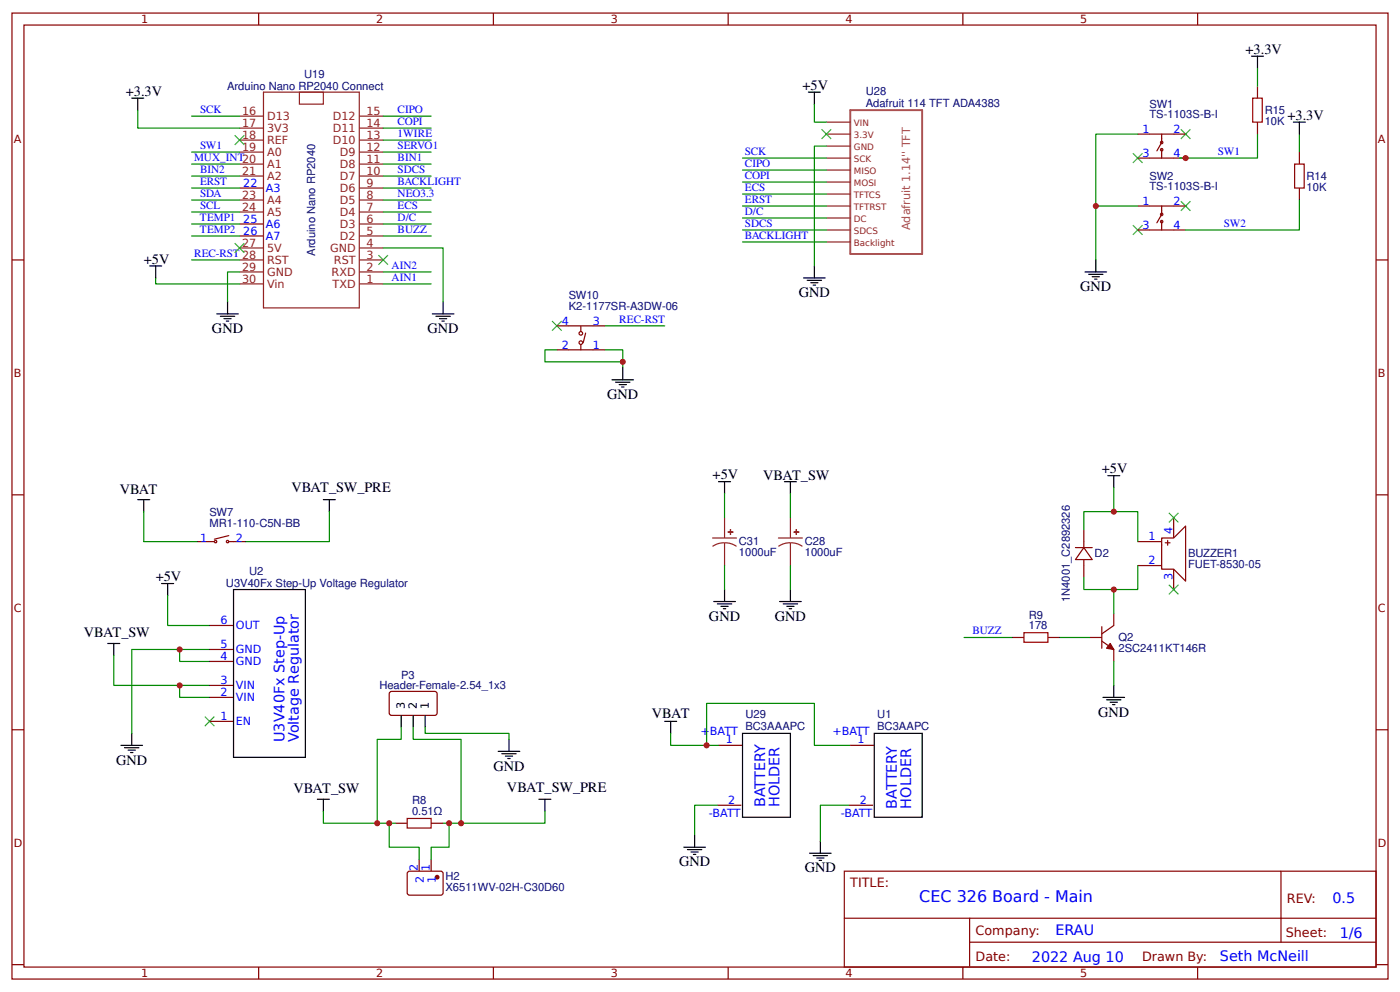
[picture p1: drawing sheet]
<svg xmlns="http://www.w3.org/2000/svg" width="309mm" height="219mm" viewBox="0 0 309 219" stroke-linecap="round" stroke-linejoin="round" font-family="sans-serif">
<g fill="none" stroke="#800" stroke-width=".26">
<path d="M2.6 2.9h304.1v213.2h-304.1zM5.3 5.5h298.7v208h-298.7zM57.1 2.9v2.6M109 2.9v2.6M160.9 2.9v2.6M212.7 2.9v2.6M264.6 2.9v2.6M277.8 19v2.7M251.4 29.6h10.5M251.4 34.9h10.5M256.6 29.6v1.9l-1 1.8M256.6 33v1.9"/>
<path d="M277.8 27v2.6M287.1 33.6v2.6M2.6 57.4h2.7M52.9 41.5h5.3M52.9 49.5h5.3M52.9 52.1h5.3M251.4 45.5h10.5M251.4 50.8h10.5M256.6 45.5v1.8l-1 1.9M256.6 48.9v1.9M287.1 41.5v2.7M304 57.4h2.7"/>
<path d="M123 71.9h10.6M123 77.2h10.6M128.3 72v1.1M128.3 76.2v1M129.4 73.5l-.5 2.1M2.6 109.2h2.7M43.7 119.6h3.7M50.5 118.2l-3.1 .8M50.5 119.6h3.7M239.4 116.9v4M251.4 119.6h5.2M256.6 118.8h2.7l2.6-2.7v12.2l-2.6-2.6h-2.7z"/>
<path d="M257.4 119.8h1.1M258 119.3v1.1M259.3 114.3v4.5M304 109.2h2.7M237.6 120.9h3.7M239.4 120.9l1.9 2.6h-3.7zM239.4 123.5v4M243.4 138.4v4.7M246.1 135.4v2.7l-2.7 1.8M251.4 124.9h5.2M259.3 125.7v4.4M86.3 152.7h10l.3 .5-.1 4.5-.5 .2h-9.7l-.3-.5v-4.2z"/>
<path d="M223.6 140.7h2.6M231.5 140.7h2.7M240.8 140.7h2.6M243.4 141.5l2.7 1.9v2.6M2.6 161.1h2.7M158.5 177.8h5.3M158.7 164.5h5.3M187.6 177.8h5.3M187.9 164.5h5.2M304 161.1h2.7M87.3 181.7h2.7M90 192.6l.5-.3 7.1 .1 .3 .5-.1 4.5-.4 .2-7.2-.1-.2-.4z"/>
<path d="M92.6 189.7v2.6M95.2 181.7h2.7M95.2 189.7v2.6M186.5 192.3h117.5v21.2h-117.5zM283 192.3v15.7M2.6 213h2.7M57.1 213.5v2.6M109 213.5v2.6M160.9 213.5v2.6M186.6 202.7h117.3M212.7 213.5v2.6M214.2 208h89.7"/>
<path d="M214.2 202.7v10.6M264.6 213.5v2.6M304 213h2.7"/>
<circle cx="256.6" cy="31.5" r=".26"/>
<circle cx="256.6" cy="33" r=".26"/>
<circle cx="256.6" cy="48.9" r=".26"/>
<circle cx="256.6" cy="47.3" r=".26"/>
<circle cx="128.3" cy="75.6" r=".4"/>
<circle cx="128.3" cy="73.6" r=".4"/>
<circle cx="47.6" cy="119.6" r=".26"/>
<circle cx="50.3" cy="119.6" r=".26"/>
</g>
<g fill="none" stroke="#8d2323" stroke-width=".26">
<path d="M52.9 28.3h5.3M52.9 30.9h5.3M52.9 33.6h5.3M52.9 36.2h5.3M52.9 38.9h5.3M52.9 25.6h5.3M58.2 20.3h21.2v47.7h-21.2zM66.1 20.3h5.3v2.7h-5.3zM79.4 28.3h5.3M79.4 30.9h5.3M79.4 33.6h5.3M79.4 36.2h5.3"/>
<path d="M79.4 38.9h5.3M79.4 25.6h5.3M182.6 27h5.3M182.6 29.6h5.3M182.6 32.3h5.3M182.6 34.9h5.3M182.6 37.5h5.3M52.9 44.2h5.3M52.9 46.8h5.3M52.9 54.7h5.3M52.9 57.4h5.3M79.4 41.5h5.3"/>
<path d="M79.4 44.2h5.3M79.4 46.8h5.3M79.4 49.5h5.3M79.4 52.1h5.3M79.4 54.7h5.3M79.4 57.4h5.3M182.6 40.2h5.3M182.6 42.8h5.3M182.6 45.5h5.3M182.6 48.1h5.3M182.6 50.8h5.3M182.6 53.4h5.3"/>
<path d="M52.9 60h5.3M52.9 62.7h5.3M79.4 60h5.3M79.4 62.7h5.3M157.4 118.8h5.3M160.1 119.8l1.4 .2 1.2 .6M160.1 119.8l-1.4 .2-1.3 .6M160.1 114.3v4.5M160.1 119.8v5.1M172 118.8h5.3M174.6 119.8l1.4 .2 1.3 .6M174.6 119.8l-1.4 .2-1.2 .6"/>
<path d="M174.6 114.3v4.5M174.6 119.8v5.1"/>
</g>
<g fill="none" stroke="#080" stroke-width=".26">
<path d="M277.8 15.1v3.9M30.4 24.3v4h22.5M42.3 38.9h10.6M42.3 36.2h10.6M42.3 33.6h10.6M42.3 25.6h10.6M84.7 38.9h10.5M84.7 36.2h10.5M84.7 33.6h10.5M84.7 30.9h10.5M84.7 28.3h10.5M84.7 25.6h10.5"/>
<path d="M164 34.9h18.6M164 37.5h18.6M179.9 23v4h2.7M182.6 32.3h-2.7v26.4M251.4 29.6h-9.3v27.8M277.8 29.6v5.3h-17.2M287.1 29.6v4M42.3 52.1h10.6M42.3 49.5h10.6M42.3 46.8h10.6M42.3 44.2h10.6M42.3 41.5h10.6"/>
<path d="M42.3 57.4h10.6M84.7 54.7h13.2v11.9M84.7 52.1h10.5M84.7 49.5h10.5M84.7 46.8h10.5M84.7 44.2h10.5M84.7 41.5h10.5M164 40.2h18.6M164 42.8h18.6M164 45.5h18.6M164 48.1h18.6M164 50.8h18.6"/>
<path d="M164 53.4h18.6M242.1 45.5h9.3M287.1 44.2v6.6h-25.2M34.4 61.4v1.3h18.5M52.9 60h-2.6v6.6M84.7 60h10.5M84.7 62.7h10.5M123 77.2h-2.6v2.7h17.2M133.6 77.2h4v4M133.6 71.9h13.2M31.7 113v6.6h12M72.8 113v6.6h-18.6"/>
<path d="M160.1 109v5.3M174.6 109v5.3M239.4 116.9v-3.9h12v6.6M246.1 107.7v5.3M37 131.5v6.6h9.3M160.1 124.9v5.2M174.6 124.9v5.2M246.1 130.1v5.3M251.4 124.9v5.2h-12v-2.6M25.1 144.7v6.6h21.2M39.7 143.4v2.6h6.6M39.7 151.3v2.7h6.6"/>
<path d="M46.3 143.4h-17.2v18.5M213 140.7h10.6M234.2 140.7h6.6M246.1 146v5.3M71.4 179.1v2.6h11.9M88.6 160.6v2.6h-5.3v18.5h4M91.3 160.6v2.6h10.6v18.5h18.5v-2.6M93.9 160.6v1.3h18.5v1.3M148.2 161.9v2.6h7.9M158.5 177.8h-5v6.6M158.7 164.5h-2.6v-9.2h23.8v9.2h8M187.6 177.8h-6.4v7.9"/>
<path d="M86 181.7v5.3h6.6v2.7M97.9 181.7h4M99.2 181.7v5.3h-4v2.7"/>
</g>
<g fill="none" stroke="#000" stroke-width=".26">
<path d="M276.5 12.4h2.6M277.8 12.4v2.7M29.1 21.7h2.6M30.4 21.7v2.6M178.6 20.3h2.6M179.9 20.3v2.7M285.8 27h2.6M287.1 27v2.6M33.1 58.7h2.6M34.4 58.7v2.7M179.9 58.7v2.7M242.1 57.4v2.6"/>
<path d="M47.9 69.3h4.8M48.7 69.8h3.2M49.5 70.4h1.6M50 70.9h.5M50.3 66.6v2.7M95.5 69.3h4.8M96.3 69.8h3.2M97.1 70.4h1.6M97.6 70.9h.6M97.9 66.6v2.7M177.5 61.4h4.8M178.3 61.9h3.2"/>
<path d="M179.1 62.4h1.6M179.7 62.9h.5M239.7 60h4.8M240.5 60.6h3.2M241.3 61.1h1.6M241.8 61.6h.6M135.2 83.8h4.8M136 84.4h3.2M136.8 84.9h1.6M137.3 85.4h.5M137.6 81.2v2.6M30.4 110.3h2.7"/>
<path d="M31.7 110.3v2.7M71.4 110.3h2.7M72.8 110.3v2.7M158.7 106.3h2.7M160.1 106.3v2.7M173.3 106.3h2.6M174.6 106.3v2.7M244.7 105h2.7M246.1 105v2.7M35.7 128.8h2.7M37 128.8v2.7M157.7 132.8h4.8"/>
<path d="M158.5 133.3h3.2M159.3 133.9h1.6M159.8 134.4h.5M160.1 130.1v2.7M172.2 132.8h4.8M173 133.3h3.2M173.8 133.9h1.6M174.4 134.4h.5M174.6 130.1v2.7M23.8 142.1h2.7M25.1 142.1v2.6M88.6 157.9v2.7"/>
<path d="M91.3 157.9v2.7M93.9 157.9v2.7M146.8 159.3h2.7M148.2 159.3v2.6M243.7 154h4.7M244.5 154.5h3.1M245.3 155h1.6M245.8 155.5h.5M246.1 151.3v2.7M26.7 164.5h4.8M27.5 165.1h3.2M28.3 165.6h1.6"/>
<path d="M28.8 166.1h.6M29.1 161.9v2.6M70.1 176.5h2.7M71.4 176.5v2.6M110.1 165.9h4.7M110.9 166.4h3.1M111.7 166.9h1.5M112.2 167.5h.5M112.4 163.2v2.7M119.1 176.5h2.6M120.4 176.5v2.6M164 161.9h10.6v18.5h-10.6z"/>
<path d="M193.1 161.9h10.6v18.5h-10.6zM151.1 187h4.7M151.9 187.6h3.1M152.7 188.1h1.6M153.2 188.6h.5M153.5 184.4v2.6M178.9 188.4h4.7M179.7 188.9h3.1M180.4 189.4h1.6M181 189.9h.5M181.2 185.7v2.7"/>
</g>
<g fill="#000" stroke="#3c3" stroke-width=".26">
<path d="M51.9 29.9l2.1 2.1zM54 29.9l-2.1 2.1z"/>
<path d="M181.5 28.5l2.1 2.2zM183.6 28.5l-2.1 2.2z"/>
<path d="M250.3 33.8l2.1 2.2zM252.4 33.8l-2.1 2.2z"/>
<path d="M260.9 28.5l2.1 2.2zM263 28.5l-2.1 2.2z"/>
<path d="M51.9 53.7l2.1 2.1zM54 53.7l-2.1 2.1z"/>
<path d="M83.6 56.3l2.1 2.1zM85.7 56.3l-2.1 2.1z"/>
<path d="M250.3 49.7l2.1 2.1zM252.4 49.7l-2.1 2.1z"/>
<path d="M260.9 44.4l2.1 2.1zM260.9 46.5l2.1-2.1z"/>
<path d="M122 70.9l2.1 2.1zM124.1 70.9l-2.1 2.1z"/>
<path d="M258.2 113.2l2.1 2.1zM260.3 113.2l-2.1 2.1z"/>
<path d="M258.2 129.1l2.1 2.1zM260.3 129.1l-2.1 2.1z"/>
<path d="M45.2 158.2l2.2 2.1zM47.4 158.2l-2.2 2.1z"/>
</g>
<path d="M187.9 24.3h15.8v31.8h-15.8z" fill="none" stroke="#a54b4b" stroke-width=".42"/>
<g fill="#800" stroke="#800" stroke-width=".26">
<path d="M245.3 142.1l.8 1.3-1.6-.3z"/>
<circle cx="96.6" cy="193.6" r=".4"/>
</g>
<path d="M276.8 21.7h2.1v5.3h-2.1zM286 36.2h2.1v5.3h-2.1zM226.2 139.7h5.3v2.1h-5.3zM90 180.7h5.2v2.1h-5.2z" fill="none" stroke="#a00000" stroke-width=".26"/>
<g fill="#8d2323" stroke="#8d2323" stroke-width=".26">
<path d="M175.9 116.9v1.1z"/>
<path d="M175.4 117.4l1.1 .1z"/>
<path d="M161.4 116.9v1.1z"/>
<path d="M160.9 117.4l1 .1z"/>
</g>
<g fill="#c00">
<circle cx="246.1" cy="113" r=".66"/>
<circle cx="246.1" cy="130.1" r=".66"/>
<circle cx="242.1" cy="45.5" r=".66"/>
<circle cx="261.9" cy="34.9" r=".66"/>
<circle cx="137.6" cy="79.9" r=".66"/>
<circle cx="39.7" cy="143.4" r=".66"/>
<circle cx="39.7" cy="151.3" r=".66"/>
<circle cx="156.1" cy="164.5" r=".66"/>
<circle cx="83.3" cy="181.7" r=".66"/>
<circle cx="101.9" cy="181.7" r=".66"/>
<circle cx="86" cy="181.7" r=".66"/>
<circle cx="99.2" cy="181.7" r=".66"/>
</g>
<path d="M46.3 138.1h5.3M46.3 159.3h5.3M46.3 154h5.3M46.3 151.3h5.3M46.3 146h5.3M46.3 143.4h5.3" fill="none" stroke="#800" stroke-width=".26"/>
<path d="M51.6 130.1h15.9v37.1h-15.9z" fill="none" stroke="#000" stroke-width=".26"/>
<text font-size="3.5" fill="#00f" x="203.1" y="199.1">CEC 326 Board - Main</text>
<g font-size="3.2">
<text x="275.2" y="11.9">+3.3V</text>
<text x="27.8" y="21.1">+3.3V</text>
<text x="177.3" y="19.8">+5V</text>
<text x="284.4" y="26.4">+3.3V</text>
<text x="31.7" y="58.2">+5V</text>
<text x="176.5" y="65.6">GND</text>
<text x="238.7" y="64.3">GND</text>
<text x="46.8" y="73.5">GND</text>
<text x="94.5" y="73.5">GND</text>
<text x="134.1" y="88.1">GND</text>
<text x="157.4" y="105.8">+5V</text>
<text x="168.6" y="106.1">VBAT_SW</text>
<text x="243.4" y="104.5">+5V</text>
<text x="26.5" y="109">VBAT</text>
<text x="64.4" y="108.7">VBAT_SW_PRE</text>
<text x="34.4" y="128.3">+5V</text>
<text x="156.6" y="137">GND</text>
<text x="171.2" y="137">GND</text>
<text x="18.5" y="140.7">VBAT_SW</text>
<text x="144" y="158.5">VBAT</text>
<text x="242.6" y="158.2">GND</text>
<text x="25.7" y="168.8">GND</text>
<text x="109" y="170.1">GND</text>
<text x="64.8" y="175.1">VBAT_SW</text>
<text x="112" y="174.9">VBAT_SW_PRE</text>
<text x="150" y="191.3">GND</text>
<text x="177.8" y="192.6">GND</text>
</g>
<g font-size="3.2" fill="#00f">
<text x="62.8" y="163.8" transform="rotate(-90 62.8 163.8)">U3V40Fx Step-Up</text>
<text x="66" y="163.8" transform="rotate(-90 66 163.8)">Voltage Regulator</text>
<text x="169.1" y="178.2" transform="rotate(-90 169.1 178.2)">BATTERY</text>
<text x="172.2" y="178.2" transform="rotate(-90 172.2 178.2)">HOLDER</text>
<text x="198.1" y="178.5" transform="rotate(-90 198.1 178.5)">BATTERY</text>
<text x="201.3" y="178.5" transform="rotate(-90 201.3 178.5)">HOLDER</text>
<text x="294.4" y="199.3">0.5</text>
<text x="233.2" y="206.4">ERAU</text>
<text x="296" y="207">1/6</text>
<text x="228" y="212.3">2022 Aug 10</text>
<text x="269.5" y="212.2">Seth McNeill</text>
</g>
<g font-size="2.8" fill="#800">
<text x="187.9" y="195.8">TITLE:</text>
<text x="284.3" y="199.3">REV:</text>
<text x="215.5" y="206.4">Company:</text>
<text x="284.1" y="206.9">Sheet:</text>
<text x="215.5" y="212.2">Date:</text>
<text x="252.3" y="212.2">Drawn By:</text>
</g>
<g font-size="2.5" fill="#800">
<text x="31.2" y="5.1">1</text>
<text x="83.1" y="5.1">2</text>
<text x="134.9" y="5.1">3</text>
<text x="186.8" y="5.1">4</text>
<text x="238.7" y="5.1">5</text>
<text x="3" y="31.5">A</text>
<text x="304.4" y="31.5">A</text>
<text x="3" y="83.3">B</text>
<text x="304.4" y="83.3">B</text>
<text x="3" y="135.2">C</text>
<text x="304.4" y="135.2">C</text>
<text x="3" y="187">D</text>
<text x="304.4" y="187">D</text>
<text x="31.2" y="215.7">1</text>
<text x="83.1" y="215.7">2</text>
<text x="134.9" y="215.7">3</text>
<text x="186.8" y="215.7">4</text>
<text x="238.7" y="215.7">5</text>
</g>
<g font-size="2.5" fill="#000080">
<text x="67.2" y="17.2">U19</text>
<text x="50.2" y="19.9">Arduino Nano RP2040 Connect</text>
<text x="191.3" y="23.5">Adafruit 114 TFT ADA4383</text>
<text x="191.3" y="21">U28</text>
<text x="254" y="23.8">SW1</text>
<text x="254" y="26.1">TS-1103S-B-I</text>
<text x="279.4" y="27.5">10K</text>
<text x="279.4" y="25.2">R15</text>
<text x="254" y="42">TS-1103S-B-I</text>
<text x="254" y="39.7">SW2</text>
<text x="288.7" y="39.7">R14</text>
<text x="288.7" y="42.1">10K</text>
<text x="69.6" y="56.5" transform="rotate(-90 69.6 56.5)">Arduino Nano RP2040</text>
<text x="125.6" y="66">SW10</text>
<text x="125.6" y="68.4">K2-1177SR-A3DW-06</text>
<text x="46.3" y="113.9">SW7</text>
<text x="46.3" y="116.3">MR1-110-C5N-BB</text>
<text x="163.2" y="122.8">1000uF</text>
<text x="163.2" y="120.4">C31</text>
<text x="177.8" y="122.8">1000uF</text>
<text x="177.8" y="120.4">C28</text>
<text x="241.8" y="123">D2</text>
<text x="262.5" y="125.4">FUET-8530-05</text>
<text x="262.5" y="123">BUZZER1</text>
<text x="49.9" y="129.7">U3V40Fx Step-Up Voltage Regulator</text>
<text x="55" y="127">U2</text>
<text x="227.3" y="136.6">R9</text>
<text x="236.3" y="132.9" transform="rotate(-90 236.3 132.9)">1N4001_C2892326</text>
<text x="227.3" y="138.9">178</text>
<text x="247.1" y="143.9">2SC2411KT146R</text>
<text x="247.1" y="141.5">Q2</text>
<text x="88.6" y="150">P3</text>
<text x="83.8" y="152.2">Header-Female-2.54_1x3</text>
<text x="164.7" y="161.1">BC3AAAPC</text>
<text x="164.7" y="158.6">U29</text>
<text x="193.8" y="161.1">BC3AAPC</text>
<text x="193.8" y="158.6">U1</text>
<text x="91" y="179.9">0.51Ω</text>
<text x="91" y="177.5">R8</text>
<text x="98.4" y="196.6">X6511WV-02H-C30D60</text>
<text x="98.4" y="194.2">H2</text>
</g>
<g font-size="2.5" fill="#00f">
<text x="44.2" y="25">SCK</text>
<text x="87.8" y="25">CIPO</text>
<text x="87.8" y="27.6">COPI</text>
<text x="252.4" y="29.3">1</text>
<text x="259.3" y="29.3">2</text>
<text x="42.9" y="35.6">MUX_INT20</text>
<text x="44.2" y="32.9">SW1</text>
<text x="87.8" y="30.3">1WIRE</text>
<text x="87.8" y="32.9">SERVO1</text>
<text x="87.8" y="35.6">BIN1</text>
<text x="164.6" y="34.2">SCK</text>
<text x="252.4" y="34.6">3</text>
<text x="259.3" y="34.6">4</text>
<text x="269.1" y="34.2">SW1</text>
<text x="44.2" y="40.9">ERST</text>
<text x="44.2" y="38.2">BIN2</text>
<text x="53.7" y="41.2">22</text>
<text x="87.8" y="38.2">SDCS</text>
<text x="87.8" y="40.9">BACKLIGHT</text>
<text x="164.6" y="36.9">CIPO</text>
<text x="164.6" y="39.5">COPI</text>
<text x="44.2" y="46.1">SCL</text>
<text x="44.2" y="43.5">SDA</text>
<text x="58.7" y="42.3">A3</text>
<text x="87.8" y="46.1">ECS</text>
<text x="87.8" y="43.5">NEO3.3</text>
<text x="164.6" y="42.2">ECS</text>
<text x="164.6" y="44.8">ERST</text>
<text x="164.6" y="47.5">D/C</text>
<text x="252.4" y="45.2">1</text>
<text x="259.3" y="45.2">2</text>
<text x="44.2" y="48.8">TEMP1</text>
<text x="44.2" y="51.4">TEMP2</text>
<text x="53.7" y="49.2">25</text>
<text x="53.7" y="51.8">26</text>
<text x="58.7" y="50.2">A6</text>
<text x="58.7" y="52.9">A7</text>
<text x="87.8" y="51.4">BUZZ</text>
<text x="87.8" y="48.8">D/C</text>
<text x="164.6" y="50.1">SDCS</text>
<text x="164.6" y="52.8">BACKLIGHT</text>
<text x="252.4" y="50.5">3</text>
<text x="259.3" y="50.5">4</text>
<text x="270.4" y="50.1">SW2</text>
<text x="42.9" y="56.7">REC-RST 28</text>
<text x="86.5" y="59.4">AIN2</text>
<text x="86.5" y="62">AIN1</text>
<text x="124.1" y="71.7">4</text>
<text x="131" y="71.7">3</text>
<text x="136.8" y="71.3">REC-RST</text>
<text x="124.1" y="77">2</text>
<text x="131" y="77">1</text>
<text x="44.2" y="119.6">1</text>
<text x="52.1" y="119.6">2</text>
<text x="253.8" y="119.3">1</text>
<text x="259" y="118" transform="rotate(-90 259 118)">4</text>
<text x="253.8" y="124.6">2</text>
<text x="259" y="128" transform="rotate(-90 259 128)">3</text>
<text x="48.7" y="137.8">6</text>
<text x="48.7" y="143.1">5</text>
<text x="52.1" y="138.9">OUT</text>
<text x="214.8" y="140.1">BUZZ</text>
<text x="48.7" y="145.8">4</text>
<text x="52.1" y="146.8">GND</text>
<text x="52.1" y="144.2">GND</text>
<text x="48.7" y="153.7">2</text>
<text x="48.7" y="151.1">3</text>
<text x="52.1" y="154.8">VIN</text>
<text x="52.1" y="152.1">VIN</text>
<text x="48.7" y="159">1</text>
<text x="52.1" y="160">EN</text>
<text x="154.8" y="162.2">+BATT</text>
<text x="160.4" y="164">1</text>
<text x="183.9" y="162.2">+BATT</text>
<text x="189.5" y="164">1</text>
<text x="160.9" y="177.5">2</text>
<text x="190" y="177.5">2</text>
<text x="156.6" y="180.4">-BATT</text>
<text x="185.7" y="180.4">-BATT</text>
<text x="92.3" y="192.2" transform="rotate(-90 92.3 192.2)">2</text>
<text x="93.7" y="194.9" transform="rotate(-90 93.7 194.9)">2</text>
<text x="95" y="192.2" transform="rotate(-90 95 192.2)">1</text>
<text x="96.3" y="194.9" transform="rotate(-90 96.3 194.9)">1</text>
</g>
<g font-size="2.5" fill="#8d2323">
<text x="53.5" y="28">17</text>
<text x="53.5" y="25.4">16</text>
<text x="59" y="29.1">3V3</text>
<text x="59" y="26.4">D13</text>
<text x="73.5" y="29.1">D11</text>
<text x="73.5" y="26.4">D12</text>
<text x="81" y="28">14</text>
<text x="81" y="25.4">15</text>
<text x="53.5" y="33.3">19</text>
<text x="53.5" y="30.7">18</text>
<text x="59" y="34.4">A0</text>
<text x="59" y="31.7">REF</text>
<text x="73.5" y="31.7">D10</text>
<text x="75.1" y="34.4">D9</text>
<text x="81" y="30.7">13</text>
<text x="81" y="33.3">12</text>
<text x="81" y="36">11</text>
<text x="53.5" y="38.6">21</text>
<text x="59" y="39.7">A2</text>
<text x="59" y="37">A1</text>
<text x="75.1" y="37">D8</text>
<text x="75.1" y="39.7">D7</text>
<text x="81" y="38.6">10</text>
<text x="81" y="41.2">9</text>
<text x="53.5" y="46.5">24</text>
<text x="53.5" y="43.9">23</text>
<text x="59" y="47.6">A5</text>
<text x="59" y="45">A4</text>
<text x="75.1" y="42.3">D6</text>
<text x="75.1" y="45">D5</text>
<text x="75.1" y="47.6">D4</text>
<text x="81" y="43.9">8</text>
<text x="81" y="46.5">7</text>
<text x="75.1" y="50.2">D3</text>
<text x="75.1" y="52.9">D2</text>
<text x="81" y="49.2">6</text>
<text x="81" y="51.8">5</text>
<text x="53.5" y="59.8">29</text>
<text x="53.5" y="54.5">27</text>
<text x="59" y="58.2">RST</text>
<text x="59" y="55.5">5V</text>
<text x="72.9" y="55.5">GND</text>
<text x="73.8" y="58.2">RST</text>
<text x="81" y="54.5">4</text>
<text x="81" y="57.1">3</text>
<text x="81" y="59.8">2</text>
<text x="53.5" y="62.4">30</text>
<text x="59" y="63.5">Vin</text>
<text x="59" y="60.8">GND</text>
<text x="73.3" y="60.8">RXD</text>
<text x="73.5" y="63.5">TXD</text>
<text x="81" y="62.4">1</text>
</g>
<text font-size="2.5" fill="#a54b4b" x="201.1" y="50.8" transform="rotate(-90 201.1 50.8)">Adafruit 1.14'' TFT</text>
<g font-size="2.5">
<text x="89.4" y="156.6" transform="rotate(-90 89.4 156.6)">3</text>
<text x="92.1" y="156.6" transform="rotate(-90 92.1 156.6)">2</text>
<text x="94.7" y="156.6" transform="rotate(-90 94.7 156.6)">1</text>
</g>
<g font-size="1.9" fill="#8d2323">
<text x="188.6" y="27.8">VIN</text>
<text x="188.6" y="30.4">3.3V</text>
<text x="188.6" y="33">GND</text>
<text x="188.6" y="35.7">SCK</text>
<text x="188.6" y="38.3">MISO</text>
<text x="188.6" y="41">MOSI</text>
<text x="188.6" y="43.6">TFTCS</text>
<text x="188.6" y="46.3">TFTRST</text>
<text x="188.6" y="48.9">DC</text>
<text x="188.6" y="51.6">SDCS</text>
<text x="188.6" y="54.2">Backlight</text>
</g>
</svg>
